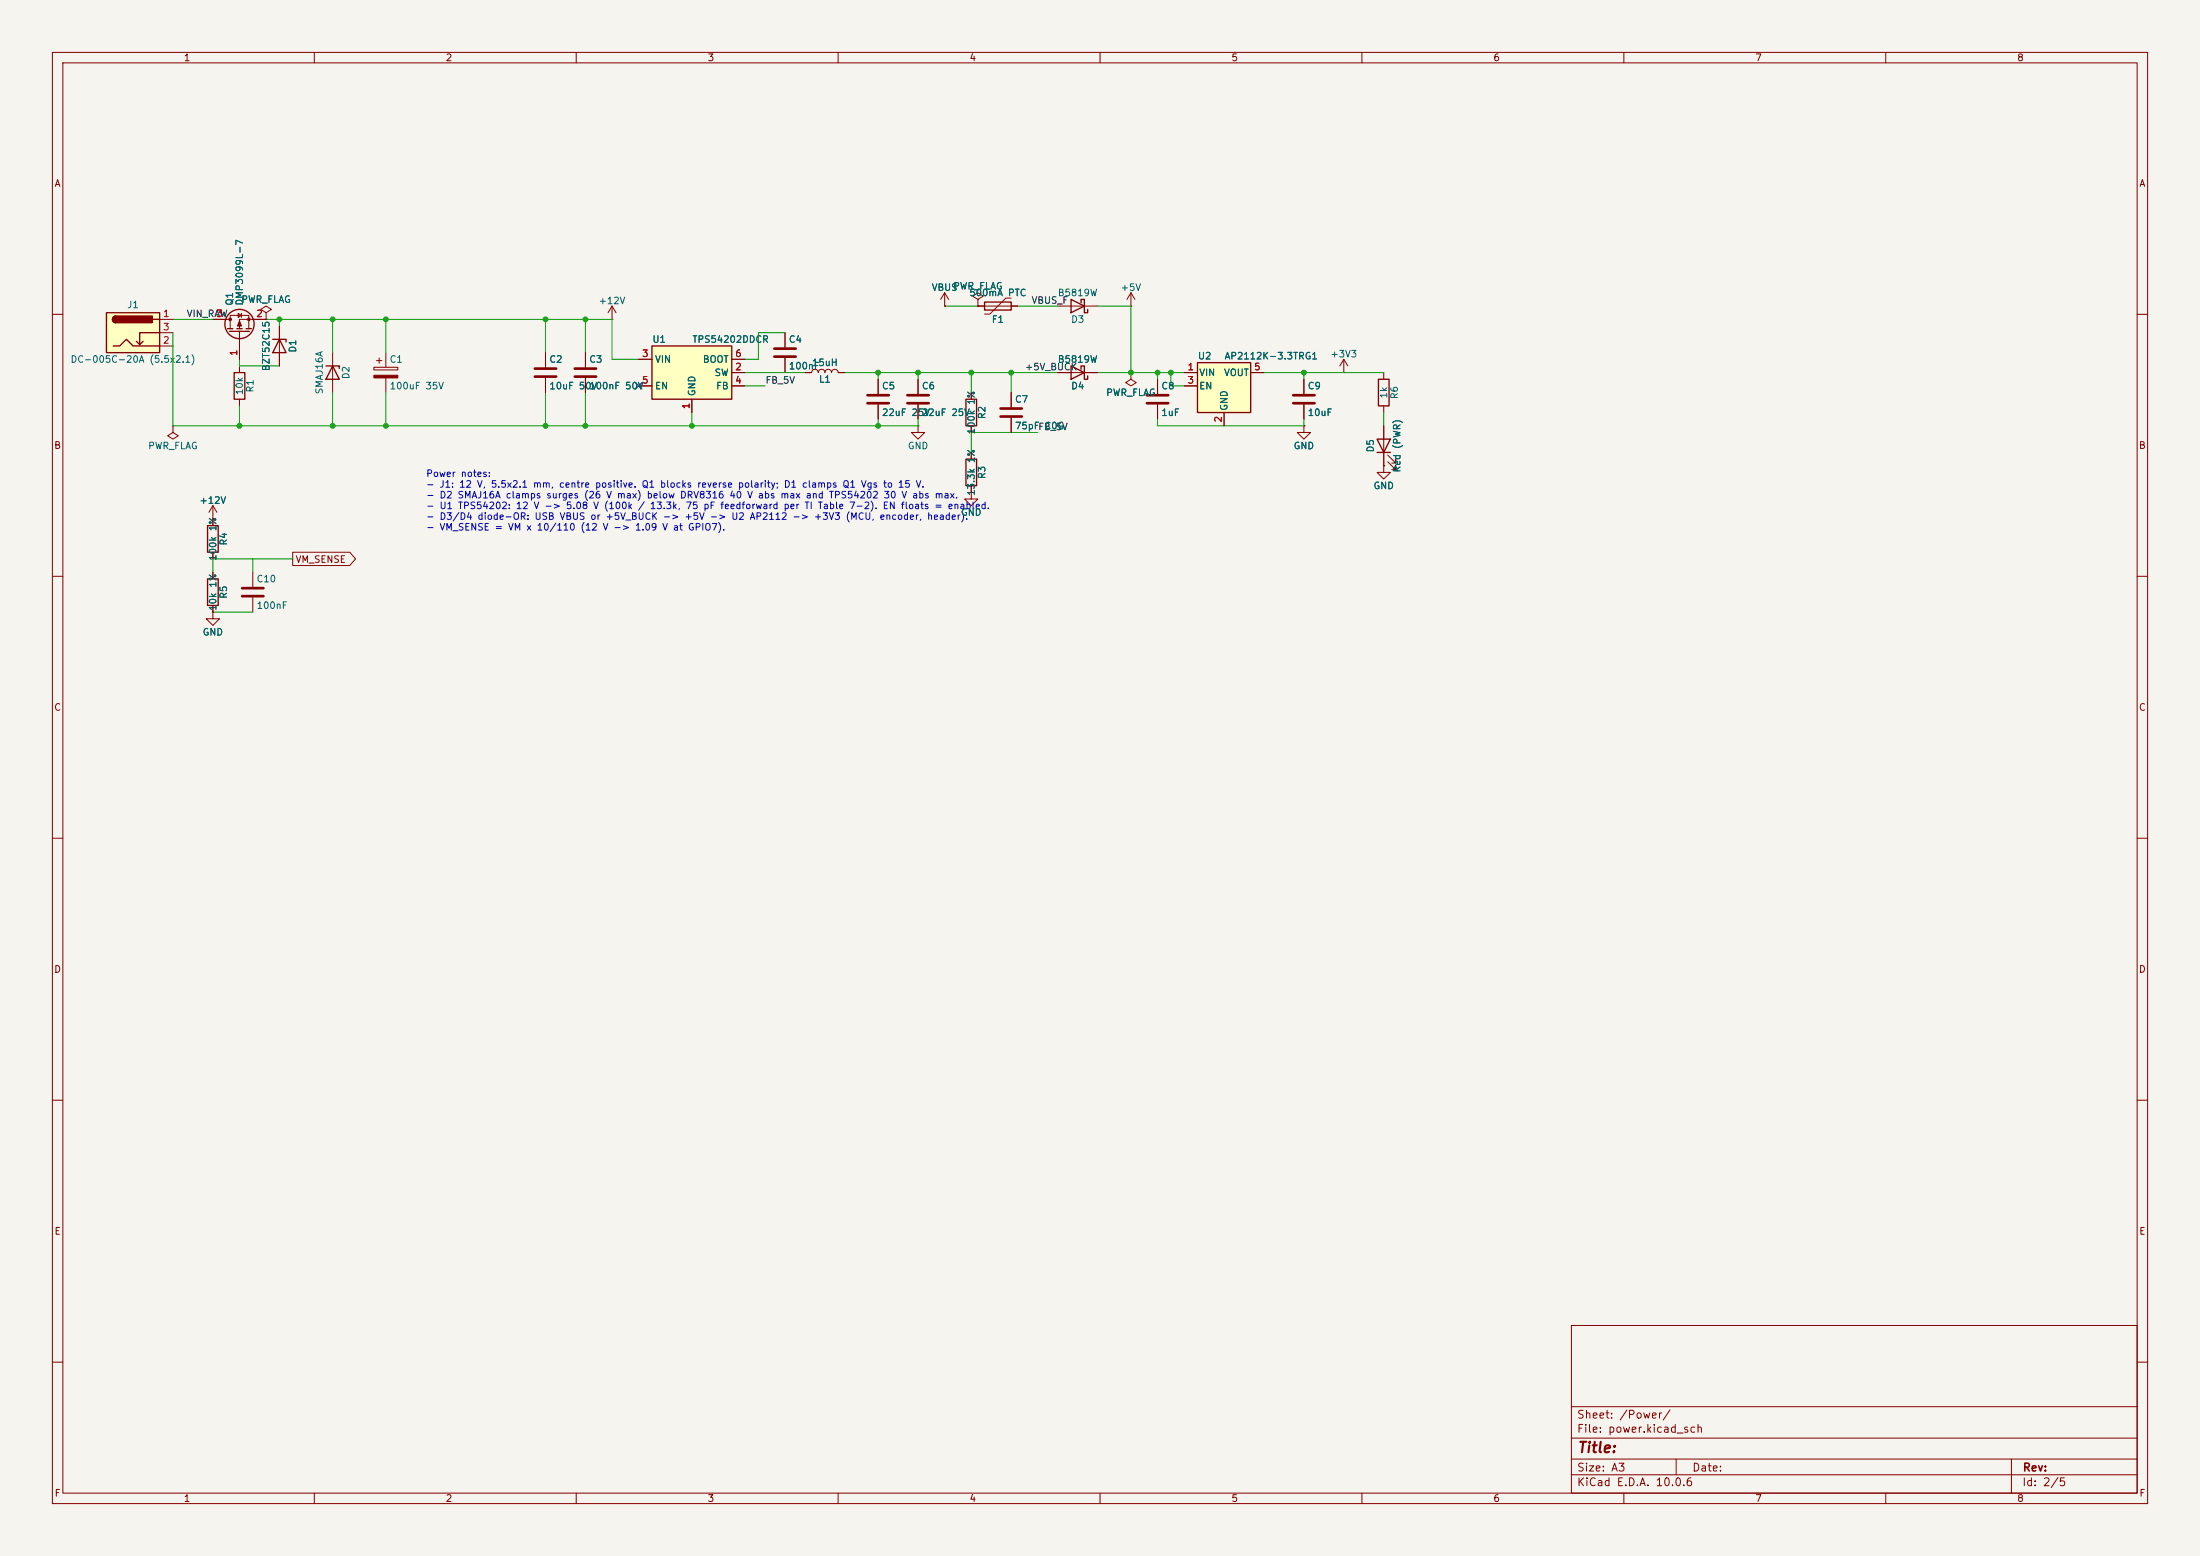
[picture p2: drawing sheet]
<svg xmlns="http://www.w3.org/2000/svg" width="420mm" height="297mm" viewBox="0 0 420 297" stroke-linecap="round" stroke-linejoin="round" font-family="sans-serif">
<path d="M0 0h420v297h-420z" fill="#f5f4ef" stroke="#f5f4ef" stroke-width=".19"/>
<g fill="none" stroke="#840000" stroke-width=".19">
<path d="M10 10h400v277h-400zM12 12h396v273h-396zM60 10v2M110 10v2M160 10v2M210 10v2M260 10v2M310 10v2M360 10v2M116.8 58.4l-.7 1.3M116.8 58.4l.8 1.3M116.8 58.4v2.6"/>
<path d="M215.9 58.4h.1M215.9 55.9l-.8 1.3M215.9 55.9l.8 1.3M215.9 55.9v2.5M10 60h2M63.5 67.3v7.6M116.8 61h.1M185.4 74.9v1.3M193 74.9v2.8M193 79.8v2.8M408 60h2M185.4 81.3v1.3"/>
<path d="M10 110h2M408 110h2M10 160h2M408 160h2M10 210h2M408 210h2M300 253h108v32h-108zM10 260h2M300 278.5h108M300 274.5h108M300 268.5h108M320 278.5v3"/>
<path d="M384 278.5v6.5M408 260h2M60 285v2M110 285v2M160 285v2M210 285v2M260 285v2M300 281.5h108M310 285v2M360 285v2"/>
</g>
<path d="M62.2 69.9h2.6v.5M63.5 69.9l1.3 2.5h-2.6zM184.4 76.2h2v5.1h-2z" fill="none" stroke="#840000" stroke-width=".25"/>
<path d="M191 78h4.1M191 79.5h4.1" fill="none" stroke="#840000" stroke-width=".51"/>
<path d="M124.5 66h15.2v10.2h-15.2z" fill="#ffffc2"/>
<g fill="none" stroke="#840000" stroke-width=".25">
<path d="M188 57.7h5v1.5h-5zM204.5 57.2l2.5 1.2-2.5 1.3zM206.4 57.8v-.6h.6v2.5h.6v-.6M43.4 62.7h1M43.8 63.2h3.8M45.2 62.7h1M47 62.7h1M52.1 64.8h2.5v.5M53.3 64.8l1.3 2.5h-2.5zM124.5 66h15.2v10.2h-15.2zM204.5 69.9l2.5 1.2-2.5 1.3zM206.4 70.5v-.6h.6v2.5h.6v-.6"/>
<path d="M263.1 72.4h2.1v5.1h-2.1zM184.4 87.6h2v5.1h-2zM262.9 83.8h2.5l-1.2 2.6zM262.9 86.4h2.5"/>
<circle cx="45.7" cy="61.8" r="2.79"/>
</g>
<g fill="none" stroke="#840000" stroke-width=".19">
<path d="M45.5 59.8l.6 .4-.6 .4zM46.1 59.8v.8M50.8 59.7l1-.6-1-.7-1 .7 1 .6v1.3M180.3 58.4h.1M180.3 55.9l-.7 1.3M180.3 55.9l.8 1.3M180.3 55.9v2.5M186.7 57.2l1-.7-1-.6-1 .6 1 .7v1.2M186.7 58.4h.1M186.7 58.4h7.6M193 56.9h-1l-3 3h-1M201.9 58.4h7.6"/>
<path d="M40.6 61h3.3M43.9 62.7v-2.5h3.6v2.5M45.7 63.2v5.4M50.8 61h-5.1v1.7M50.8 61h.1M53.3 62.2v7.7M71.4 70.1h4.5v.5h-4.5zM71.9 68.8h1M72.4 68.3v1M73.7 67.3v2.8M73.7 72.1v2.8M104.1 67.3v2.8"/>
<path d="M104.1 72.1v2.8M111.8 67.3v2.8M111.8 72.1v2.8M121.9 68.6h2.6M121.9 73.7h2.6M132.1 76.2v2.5M139.7 71.1h2.5M139.7 68.6h2.5M139.7 73.7h2.5M149.9 63.5v2.8M149.9 68.3v2.8M153.7 71.1h1.2a.64 .64 0 0 1 .7-.6 .64 .64 0 0 1 .6 .6 .64 .64 0 0 1 .6-.6 .64 .64 0 0 1 .7 .6 .64 .64 0 0 1 .6-.6 .64 .64 0 0 1 .6 .6 .64 .64 0 0 1 .7-.6 .64 .64 0 0 1 .6 .6h1.3"/>
<path d="M167.6 72.4v2.8M167.6 77.2v2.8M175.3 72.4v2.8M175.3 77.2v2.8M201.9 71.1h7.6M215.9 71.1v1.3l1 .6-1 .7-1-.7 1-.6M215.9 71.1h.1M221 72.4v2.8M221 77.2v2.8M264.2 71.1v1.3M264.2 77.5v1.2M175.3 81.3v1.3h1.2l-1.2 1.2-1.3-1.2h1.3"/>
<path d="M175.3 81.3h.1M185.4 94v1.3h1.3l-1.3 1.2-1.3-1.2h1.3M185.4 94h.1M185.4 86.4v1.2M185.4 92.7v1.3M248.9 81.3v1.3h1.3l-1.3 1.2-1.3-1.2h1.3M248.9 81.3h.1M264.2 88.9v1.3h1.2l-1.2 1.2-1.3-1.2h1.3M264.2 88.9h.1M264.2 81.3v7.6M264.9 88.1l1.5 1.6v-.8v.8h-.7M264.9 86.9l1.5 1.5v-.8v.8h-.7"/>
</g>
<path d="M102.1 70.4h4.1M102.1 71.9h4.1M109.7 70.4h4.1M109.7 71.9h4.1M147.8 66.5h4.1M147.8 68.1h4.1M165.6 75.4h4.1M165.6 77h4.1M173.2 75.4h4.1M173.2 77h4.1M218.9 75.4h4.1M218.9 77h4.1" fill="none" stroke="#840000" stroke-width=".51"/>
<g fill="#840000" stroke="#840000" stroke-width=".19">
<path d="M45.7 61.2l.4 1h-.8z"/>
<path d="M71.4 71.6h4.5v.5h-4.5z"/>
<circle cx="43.9" cy="61" r=".25"/>
<circle cx="47.5" cy="61" r=".25"/>
</g>
<path d="M228.6 69.2h10.2v9.5h-10.2z" fill="#ffffc2"/>
<path d="M228.6 69.2h10.2v9.5h-10.2z" fill="none" stroke="#840000" stroke-width=".25"/>
<path d="M226.1 71.1h2.5M226.1 73.7h2.5M233.7 78.7v2.6M238.8 71.1h2.5M248.9 72.4v2.8M248.9 77.2v2.8M256.5 71.1h.1M256.5 68.6l-.7 1.3M256.5 68.6l.8 1.3M256.5 68.6v2.5" fill="none" stroke="#840000" stroke-width=".19"/>
<path d="M246.9 75.4h4.1M246.9 77h4.1" fill="none" stroke="#840000" stroke-width=".51"/>
<path d="M20.3 59.7h10.2v7.6h-10.2z" fill="#ffffc2"/>
<path d="M20.3 59.7h10.2v7.6h-10.2zM21.6 66h1.3l1.2-1.2 1.3 1.2h5.1M22.1 60.3a.64 .64 0 0 0-.6 .7 .64 .64 0 0 0 .6 .6M27.3 65.2l-.6 .6M29.2 61h1.3M30.5 63.5h-3.8v2.3l-.7-.6M44.7 71.1h2v5.1h-2zM39.6 100.3h2.1v5.1h-2.1zM39.6 110.5h2.1v5.1h-2.1z" fill="none" stroke="#840000" stroke-width=".25"/>
<g fill="#840000" stroke="#840000" stroke-width=".25">
<path d="M21.6 60.5l.5-.2v1.3a.63 .63 0 0 1-.6-.4 .63 .63 0 0 1 .1-.7z"/>
<path d="M22.1 60.3h7v1.3h-7z"/>
</g>
<g fill="none" stroke="#840000" stroke-width=".19">
<path d="M180.3 58.4h.1M186.7 58.4h.1M186.7 58.4h1.3M193 58.4h1.3M30.5 61h2.5M30.5 66h2.5M30.5 63.5h2.5M40.6 61h2.6M45.7 66v2.6M45.7 69.9v1.2M45.7 76.2v1.3M48.3 61h2.5"/>
<path d="M50.8 61h.1M53.3 62.2v2.6M53.3 67.3v2.6M104.1 67.3v2.8M104.1 72.1v2.8M111.8 67.3v2.8M111.8 72.1v2.8M121.9 68.6h2.6M121.9 73.7h2.6M132.1 76.2v2.5M139.7 71.1h2.5M139.7 68.6h2.5"/>
<path d="M139.7 73.7h2.5M149.9 63.5v2.8M149.9 68.3v2.8M153.7 71.1h1.2M160 71.1h1.3M167.6 72.4v2.8M167.6 77.2v2.8M175.3 72.4v2.8M175.3 77.2v2.8M185.4 74.9v1.3M193 74.9v2.8M193 79.8v2.8"/>
<path d="M201.9 71.1h2.6M207 71.1h2.5M215.9 71.1h.1M221 72.4v2.8M221 77.2v2.8M226.1 71.1h2.5M226.1 73.7h2.5M233.7 78.7v2.6M238.8 71.1h2.5M248.9 72.4v2.8M248.9 77.2v2.8M33 81.3v1.3l1 .6-1 .6-1-.6 1-.6"/>
<path d="M33 81.3h.1M40.6 99.1h.1M40.6 96.5l-.7 1.3M40.6 96.5l.8 1.3M40.6 96.5v3.8M185.4 94h.1M185.4 81.3v1.3M185.4 86.4v1.2M185.4 92.7v1.3M248.9 81.3h.1M264.2 88.9h.1M264.2 81.3v2.5"/>
<path d="M264.2 86.4v2.5M40.6 116.8v1.3h1.3l-1.3 1.3-1.2-1.3h1.2M40.6 116.8h.1M40.6 105.4v1.3M40.6 109.2v1.3M40.6 115.6v1.2M48.3 109.2v2.8M48.3 114v2.8M55.9 105.4h10.9l1.1 1.3-1.1 1.3h-10.9z"/>
</g>
<path d="M46.2 112.3h4.1M46.2 113.8h4.1" fill="none" stroke="#840000" stroke-width=".51"/>
<g fill="none" stroke="#009600" stroke-width=".19">
<path d="M180.3 58.4h6.4M194.3 58.4h7.6M209.5 58.4h6.4v12.7M33 61h7.6M33 63.5v17.8h142.3v-1.3M45.7 68.6v1.3h7.6M45.7 77.5v3.8M50.8 61h66v7.6h5.1M53.3 61v1.2M63.5 61v6.3M63.5 74.9v6.4M73.7 61v6.3"/>
<path d="M73.7 74.9v6.4M104.1 61v6.3M104.1 74.9v6.4M111.8 61v6.3M111.8 74.9v6.4M132.1 78.7v2.6M142.2 73.7h3.8M142.2 71.1h11.5M149.9 63.5h-5.1v5.1h-2.6M161.3 71.1h40.6M167.6 71.1v1.3M175.3 71.1v1.3"/>
<path d="M185.4 71.1v3.8M193 71.1v3.8M209.5 71.1h16.6M221 71.1v1.3M223.5 71.1v2.6h2.6M241.3 71.1h22.9M248.9 71.1v1.3M264.2 78.7v2.6M167.6 80v1.3M198.1 82.6h-12.7v3.8M221 80v1.3h27.9v-1.3M40.6 116.8h7.7"/>
<path d="M48.3 106.7v2.5M55.9 106.7h-15.3v2.5"/>
</g>
<path d="M121.3 73.1l1.2 1.2M122.5 73.1l-1.2 1.2" fill="none" stroke="#000084" stroke-width=".19"/>
<g fill="#009600" stroke="#009600" stroke-width=".19">
<circle cx="132.1" cy="81.3" r=".46"/>
<circle cx="167.6" cy="81.3" r=".46"/>
<circle cx="167.6" cy="71.1" r=".46"/>
<circle cx="175.3" cy="71.1" r=".46"/>
<circle cx="111.8" cy="81.3" r=".46"/>
<circle cx="104.1" cy="81.3" r=".46"/>
<circle cx="53.3" cy="61" r=".46"/>
<circle cx="63.5" cy="61" r=".46"/>
<circle cx="73.7" cy="61" r=".46"/>
<circle cx="63.5" cy="81.3" r=".46"/>
<circle cx="73.7" cy="81.3" r=".46"/>
<circle cx="104.1" cy="61" r=".46"/>
<circle cx="111.8" cy="61" r=".46"/>
<circle cx="223.5" cy="71.1" r=".46"/>
<circle cx="215.9" cy="71.1" r=".46"/>
<circle cx="221" cy="71.1" r=".46"/>
<circle cx="185.4" cy="71.1" r=".46"/>
<circle cx="193" cy="71.1" r=".46"/>
<circle cx="248.9" cy="71.1" r=".46"/>
<circle cx="45.7" cy="81.3" r=".46"/>
</g>
<text font-size="2" fill="#840000" x="301" y="277.8">Title:</text>
<g font-size="1.5" fill="#840000">
<text x="300.9" y="273.8">File: power.kicad_sch</text>
<text x="300.9" y="271.1">Sheet: /Power/</text>
<text x="300.9" y="281.2">Size: A3</text>
<text x="322.9" y="281.2">Date:</text>
<text x="386" y="281.2">Rev:</text>
<text x="300.9" y="284">KiCad E.D.A. 10.0.6</text>
<text x="385.9" y="284">Id: 2/5</text>
</g>
<g font-size="1.3" fill="#840000">
<text x="35" y="12">1</text>
<text x="85" y="12">2</text>
<text x="135" y="12">3</text>
<text x="185" y="12">4</text>
<text x="235" y="12">5</text>
<text x="285" y="12">6</text>
<text x="335" y="12">7</text>
<text x="385" y="12">8</text>
<text x="10.3" y="36">A</text>
<text x="408.3" y="36">A</text>
<text x="10.2" y="86">B</text>
<text x="408.2" y="86">B</text>
<text x="56.3" y="107.7">VM_SENSE</text>
<text x="10.2" y="136">C</text>
<text x="408.2" y="136">C</text>
<text x="10.2" y="186">D</text>
<text x="408.2" y="186">D</text>
<text x="10.3" y="236">E</text>
<text x="408.3" y="236">E</text>
<text x="10.3" y="286">F</text>
<text x="35" y="287">1</text>
<text x="85" y="287">2</text>
<text x="135" y="287">3</text>
<text x="185" y="287">4</text>
<text x="235" y="287">5</text>
<text x="285" y="287">6</text>
<text x="335" y="287">7</text>
<text x="385" y="287">8</text>
<text x="408.3" y="286">F</text>
</g>
<g font-size="1.3" fill="#006464">
<text x="24.2" y="59.1">J1</text>
<text x="44.8" y="58.4" transform="rotate(-90 44.8 58.4)">Q1</text>
<text x="46" y="58.1">PWR_FLAG</text>
<text x="46.7" y="58.4" transform="rotate(-90 46.7 58.4)">DMP3099L-7</text>
<text x="114.2" y="58.4">+12V</text>
<text x="177.8" y="55.8">VBUS</text>
<text x="181.8" y="55.6">PWR_FLAG</text>
<text x="184.9" y="56.8">500mA PTC</text>
<text x="201.8" y="56.8">B5819W</text>
<text x="213.8" y="55.8">+5V</text>
<text x="124.4" y="65.7">U1</text>
<text x="132.1" y="65.7">TPS54202DDCR</text>
<text x="150.5" y="65.7">C4</text>
<text x="189.2" y="61.9">F1</text>
<text x="204.4" y="61.9">D3</text>
<text x="13.4" y="69.5">DC-005C-20A (5.5x2.1)</text>
<text x="51.8" y="70.9" transform="rotate(-90 51.8 70.9)">BZT52C15</text>
<text x="56.8" y="67.4" transform="rotate(-90 56.8 67.4)">D1</text>
<text x="74.3" y="69.5">C1</text>
<text x="104.8" y="69.5">C2</text>
<text x="112.4" y="69.5">C3</text>
<text x="124.9" y="69.5">VIN</text>
<text x="134.1" y="69.5">BOOT</text>
<text x="150.5" y="70.8">100nF</text>
<text x="154.9" y="70.2">15uH</text>
<text x="201.8" y="69.5">B5819W</text>
<text x="228.6" y="68.9">U2</text>
<text x="233.7" y="68.9">AP2112K-3.3TRG1</text>
<text x="253.9" y="68.5">+3V3</text>
<text x="46.7" y="75.5" transform="rotate(-90 46.7 75.5)">10k</text>
<text x="48.7" y="75" transform="rotate(-90 48.7 75)">R1</text>
<text x="61.9" y="75.4" transform="rotate(-90 61.9 75.4)">SMAJ16A</text>
<text x="67" y="72.5" transform="rotate(-90 67 72.5)">D2</text>
<text x="74.3" y="74.6">100uF 35V</text>
<text x="104.8" y="74.6">10uF 50V</text>
<text x="112.4" y="74.6">100nF 50V</text>
<text x="124.9" y="74.6">EN</text>
<text x="133" y="75.7" transform="rotate(-90 133 75.7)">GND</text>
<text x="136.3" y="72.1">SW</text>
<text x="136.6" y="74.6">FB</text>
<text x="156.2" y="73.4">L1</text>
<text x="168.3" y="74.6">C5</text>
<text x="175.9" y="74.6">C6</text>
<text x="193.7" y="77.2">C7</text>
<text x="204.4" y="74.6">D4</text>
<text x="211.1" y="75.9">PWR_FLAG</text>
<text x="221.6" y="74.6">C8</text>
<text x="228.8" y="72.1">VIN</text>
<text x="228.8" y="74.6">EN</text>
<text x="233.6" y="72.1">VOUT</text>
<text x="249.5" y="74.6">C9</text>
<text x="265.1" y="76.2" transform="rotate(-90 265.1 76.2)">1k</text>
<text x="267.2" y="76.3" transform="rotate(-90 267.2 76.3)">R6</text>
<text x="168.3" y="79.7">22uF 25V</text>
<text x="175.9" y="79.7">22uF 25V</text>
<text x="186.4" y="83" transform="rotate(-90 186.4 83)">100k 1%</text>
<text x="188.4" y="80.1" transform="rotate(-90 188.4 80.1)">R2</text>
<text x="193.7" y="82.2">75pFFB_5V</text>
<text x="193.7" y="82.2">75pF C0G</text>
<text x="199.3" y="82.2">C0G</text>
<text x="221.6" y="79.7">1uF</text>
<text x="234.6" y="78.5" transform="rotate(-90 234.6 78.5)">GND</text>
<text x="249.5" y="79.7">10uF</text>
<text x="28.2" y="86.1">PWR_FLAG</text>
<text x="173.2" y="86.1">GND</text>
<text x="246.9" y="86.1">GND</text>
<text x="262.6" y="86.5" transform="rotate(-90 262.6 86.5)">D5</text>
<text x="186.4" y="94.7" transform="rotate(-90 186.4 94.7)">13.3k 1%</text>
<text x="188.4" y="91.5" transform="rotate(-90 188.4 91.5)">R3</text>
<text x="262.1" y="93.7">GND</text>
<text x="267.7" y="90.3" transform="rotate(-90 267.7 90.3)">Red (PWR)</text>
<text x="38" y="96.5">+12V</text>
<text x="183.4" y="98.8">GND</text>
<text x="41.6" y="107.1" transform="rotate(-90 41.6 107.1)">100k 1%</text>
<text x="43.6" y="104.2" transform="rotate(-90 43.6 104.2)">R4</text>
<text x="48.9" y="111.5">C10</text>
<text x="41.6" y="116.7" transform="rotate(-90 41.6 116.7)">10k 1%</text>
<text x="43.6" y="114.4" transform="rotate(-90 43.6 114.4)">R5</text>
<text x="48.9" y="116.5">100nF</text>
<text x="38.6" y="121.6">GND</text>
</g>
<g font-size="1.3" fill="#0f0f0f">
<text x="196.8" y="58.3">VBUS_F</text>
<text x="35.5" y="60.8">VIN_RAW</text>
<text x="195.6" y="71">+5V_BUCK</text>
<text x="146" y="73.5">FB_5V</text>
</g>
<g font-size="1.3" fill="#a90000">
<text x="31" y="60.8">1</text>
<text x="31" y="65.9">2</text>
<text x="31" y="63.4">3</text>
<text x="41.2" y="60.8">3</text>
<text x="48.8" y="60.8">2</text>
<text x="45.6" y="68" transform="rotate(-90 45.6 68)">1</text>
<text x="122.5" y="68.4">3</text>
<text x="140.2" y="71">2</text>
<text x="140.2" y="68.4">6</text>
<text x="226.6" y="71">1</text>
<text x="239.3" y="71">5</text>
<text x="122.5" y="73.5">5</text>
<text x="140.2" y="73.5">4</text>
<text x="226.6" y="73.5">3</text>
<text x="131.9" y="78.2" transform="rotate(-90 131.9 78.2)">1</text>
<text x="233.5" y="80.7" transform="rotate(-90 233.5 80.7)">2</text>
</g>
<g font-size="1.3" fill="#0000c2">
<text x="81.3" y="91.3">Power notes:</text>
<text x="81.3" y="93.4">- J1: 12 V, 5.5x2.1 mm, centre positive. Q1 blocks reverse polarity; D1 clamps Q1 Vgs to 15 V.</text>
<text x="81.3" y="95.4">- D2 SMAJ16A clamps surges (26 V max) below DRV8316 40 V abs max and TPS54202 30 V abs max.</text>
<text x="81.3" y="97.5">- U1 TPS54202: 12 V -&gt; 5.08 V (100k / 13.3k, 75 pF feedforward per TI Table 7-2). EN floats = enabled.</text>
<text x="81.3" y="99.5">- D3/D4 diode-OR: USB VBUS or +5V_BUCK -&gt; +5V -&gt; U2 AP2112 -&gt; +3V3 (MCU, encoder, header).</text>
<text x="81.3" y="101.6">- VM_SENSE = VM x 10/110 (12 V -&gt; 1.09 V at GPIO7).</text>
</g>
</svg>
